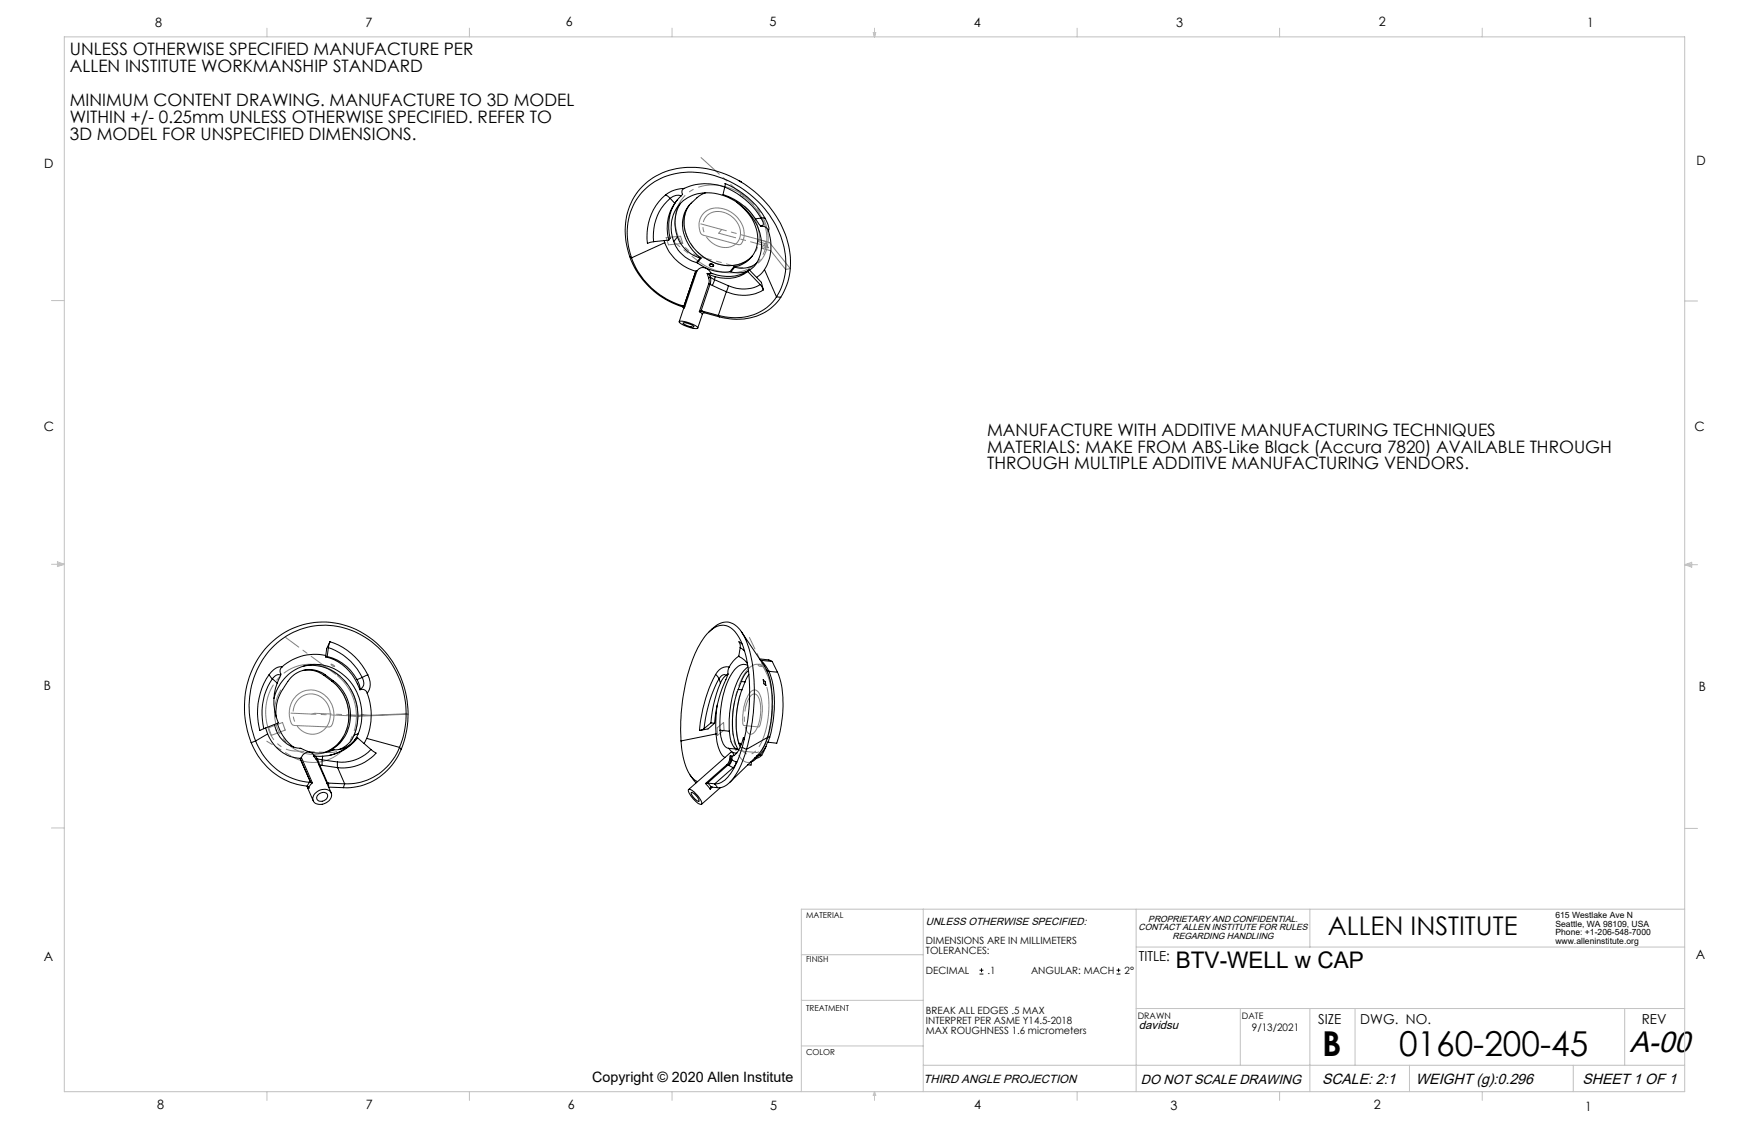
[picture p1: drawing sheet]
<svg xmlns="http://www.w3.org/2000/svg" width="432mm" height="279mm" viewBox="0 0 432 279" stroke-linecap="round" stroke-linejoin="round" font-family="sans-serif">
<g fill="none" stroke="#000" stroke-width=".25">
<path d="M164 59.4l.1 .5M164.1 59.9a11.6 11.6 0 0 0 7.7 7.1M164.1 59.9l-8.2 3.7M164.3 48.1a13.4 13.4 0 0 0-4.5 12l1.6-.4M164.3 48.1l1.2 .9M165.1 59.3l-3.7 .4M165.5 49a12.1 12.1 0 0 0-4.1 10.7M165.5 49l1.1 1.2M166.3 59.6a8.6 8.6 0 0 1 9.3-12 13.8 13.8 0 0 1 12.4 12.6 7.1 7.1 0 0 1-3 6.4M166.3 59.6a8.4 8.4 0 0 0 5.6 5.2M166.6 50.2a10.8 10.8 0 0 0-1.5 9.1M167.3 58.5a8.4 8.4 0 0 0 5.6 5.2"/>
<path d="M167.3 58.5l-1 1.1M167.3 49.2a10.7 10.7 0 0 0-1.8 9.6l-.4 .5M168 50.2a9.4 9.4 0 0 0-.7 8.3M168.2 48.3l-1.3-.1-1.4 .8M168.2 48.3l-1.6 1.9M168.9 46.5l-1.6 .2a7 7 0 0 0-3 1.4M168.9 46.5a.97 .97 0 0 0-.4 1.5l-.3 .3M170.2 50.6a9 9 0 0 0 1.8 11.4 10.3 10.3 0 0 0 12 2.6l1.7-1.4M174.2 47.6l-1.4 .6-2.2 2a7.9 7.9 0 0 0-.8 9.8l1.2 1.8 2.1 1.9M178.9 46.2a12.9 12.9 0 0 0-10 .3M178.9 46.2l.1-.9a20.1 20.1 0 0 1 9.9 8.6M178.9 46.2a18.9 18.9 0 0 1 9 7.6"/>
<path d="M178.9 46.2l-.4 1.8a15.1 15.1 0 0 1 8 6M181.9 49.9a12.9 12.9 0 0 1 4.8 6.5 7.1 7.1 0 0 1-5.5 9.5M182.4 44.6l.5 .2M182.9 44.8h-.1M182.9 44.8l.2 .2M186.5 54l1.4 1.8M187.9 55.8l.7 .1a1.6 1.6 0 0 1 1.1 1.1M187.9 53.8l1 .1M187.9 53.8l.6 1.5-.3 .4-.3 .1M187.9 53.8l-1.4 .2M188.9 53.9l.8 1.9v1.2M189.7 57a11.2 11.2 0 0 1-1 9.5"/>
<path d="M155.5 63.3a16.3 16.3 0 0 1 4.4-18.5 19.3 19.3 0 0 1 19.3-1.8 25.3 25.3 0 0 1 15.9 20.4 16.1 16.1 0 0 1-2.3 10M155.5 63.3a20.3 20.3 0 0 0 13.1 12.5M155.5 63.3l.4 .3M155.9 63.6a15.6 15.6 0 0 1 4.4-17.8 18.3 18.3 0 0 1 18-1.8 24.3 24.3 0 0 1 15.7 19.5 15.5 15.5 0 0 1-2.3 9.8M155.9 63.6a19.1 19.1 0 0 0 12.7 11.9M167.7 79.4a6.1 6.1 0 0 1 4.4 1.3l.2 .2a1.52 1.52 0 0 1-1.8 0l-1.9-.7zM168.6 75.5l.2 .1M168.6 75.5v.3M168.6 79.7a3.1 3.1 0 0 1 2.7 1 3.7 3.7 0 0 1-2.7-1zM168.6 75.8l.2 .1M168.8 75.9l-1.1 3.5M168.8 75.6l.2 .4"/>
<path d="M168.8 75.6h.1M169 76l-.2 .1M171.8 67h.1M171.8 67l-3 8.6M171.9 64.8l.3 .1M172.1 66.8a2 2 0 0 1 3.4 .6M172.1 66.8l-.3 .2M172.1 66.8l-3.1 9.2M172.2 64.9a10.8 10.8 0 0 0 8 2.1M172.6 76.9l.8 .6M172.9 63.7h.2M172.9 63.7l-1 1.1"/>
<path d="M173.1 76.8h.2M173.1 76.8l-.5 .1M173.1 63.7l-.9 1.2M173.3 76.8l.5 .4M173.3 76.8l4 1.1M173.5 77.4l-.1 .1M173.5 77.3l-1.2 3.7M173.8 77.2l-.4 .3M173.8 77.2l3.8 1M174.6 67.5l.3 1.1M174.6 67.5l.5 .2M174.9 68.6l.1 1.4"/>
<path d="M175 70l.3 .2M175 70l-2.4 6.9M175.1 67.7l1.5 .6M175.1 67.7l.3 .7M175.2 65.6a.43 .43 0 0 1 .5-.3 .43 .43 0 0 1 .3 .5M175.2 65.2a.56 .56 0 0 1 .9 .5 .52 .52 0 0 1-.7 .1 .52 .52 0 0 1-.2-.6zM175.3 70.2l-2.2 6.6M175.3 70.2l.6 .2M175.4 68.4l1 .6M175.4 68.4l.1 .9-.2 .9M175.4 68.4l-.5 .2M175.5 67.4l-.9 .1"/>
<path d="M175.9 70.4l3.4 1.6M175.9 65.2h-.4l-.4 .2M175.9 65.2l.3 .4M176.4 69l3.4 1.5M176.4 69l-.5 1.4M176.6 68.3l-.2 .7M177.3 77.9l.3 .3M179.3 72l-2 5.9M179.8 70.5l-.5 1.5M180.2 67l.2 .1M181.2 65.9l.2 .1M181.2 65.9l-1 1.1"/>
<path d="M181.4 66l-1 1.1M184.5 66.9a6.5 6.5 0 0 1-4.1 .2M184.6 67a8.7 8.7 0 0 1-8 1.3M184.6 67l3.1 3.2M185 66.6l3 3.1 .5 1.8M185 66.6a9.6 9.6 0 0 1-9.5 .8M185 66.6l-.4 .4M186.8 64.9a5.9 5.9 0 0 1-5.4 1.1M187.7 70.2a8.5 8.5 0 0 1-7.9 .3M187.7 70.2l.8 1.3M188.5 71.5a9.9 9.9 0 0 1-9.2 .5M188.7 66.5l-1 1.3-.9 .7"/>
<path d="M188.7 66.5l3 6.8M191.7 73.3a12.4 12.4 0 0 1-13.5 4.7l-.9-.1M191.7 73.3l1.1 .1M192.8 73.4a12.9 12.9 0 0 1-13.4 5.2l-1.8-.4M81.1 159.8a14.7 14.7 0 0 1 8.3 7.4M81.1 159.8l-.3 2.2M81.5 158.4a15.7 15.7 0 0 1 9.3 8.1M81.5 158.4l-.4 1.4M81.5 158.4l-.9 1.7-.2 2M175 156a5.5 5.5 0 0 1 5.1-2.4 6.8 6.8 0 0 1 4.1 4.4 41.8 41.8 0 0 1 1.4 21.1l-1.3 5.9M182.7 159.8l-.3 2.2a4.4 4.4 0 0 1 2.1 1.8M182.7 159.8l1.1 .9"/>
<path d="M183.1 156l6.2 9.4M183.2 159l-.8-.6 .3 .7v.7M65.6 179.7l.5 1.5M66.5 166.5a16.8 16.8 0 0 0-2.4 13.8l1-.5M66.5 166.5l.7 1M67.2 167.5a15.6 15.6 0 0 0-2.1 12.3M67.2 167.5l1.2 1.1M67.6 172.4a10.6 10.6 0 0 1 8.5-8.3 10.6 10.6 0 0 1 10.8 4.7 13 13 0 0 1 1.5 12.4M67.7 178.8a7.1 7.1 0 0 0 6.6 5.9 8.8 8.8 0 0 0 8 .4M68.4 168.6a13.1 13.1 0 0 0 .3 9.8l-3.6 1.4M68.5 178.5a10.6 10.6 0 0 0 4 5.9M69.3 166.7l-.9-.1-1.2 .9"/>
<path d="M69.3 166.7l-.9 1.9M69.6 164.6a3.5 3.5 0 0 0-3.1 1.9M69.6 164.6l-.5 .8 .2 1.3M74.7 165.5a6.7 6.7 0 0 1 5.3 1.2M75 164.4a11.8 11.8 0 0 1 13.3 11.1 12.7 12.7 0 0 1-.8 5.9M80 166.7l1.9 1.4M80.4 166.6a6.4 6.4 0 0 0-9.4 1.6l-1.2 2a10.2 10.2 0 0 0-1.6 6.9M80.4 166.6l1.9 1.4M80.4 166.6l-.4 .1M80.4 162.1a12.2 12.2 0 0 1 8.5 8.2M80.4 161.8a12 12 0 0 0-10.8 2.8M80.8 162a11.4 11.4 0 0 1 7.4 5.7"/>
<path d="M80.8 162l-.4 .1M81.9 168.1a10.4 10.4 0 0 1-.2 16.9l-1.7 .8M82.3 168a10.3 10.3 0 0 1-.4 17l-.5 .3 .9-.2M82.3 168l-.4 .1M88.2 167.7l.5 1.4 .2 1M88.9 170.3l.6-.2a1.29 1.29 0 0 1 1.2 1M88.9 170.1v.2M89.4 167.2a1.88 1.88 0 0 1-.5 2.9M89.4 167.2l-1.2 .5M90.7 171.1a15.2 15.2 0 0 1-.2 11.1M90.8 166.5a4.2 4.2 0 0 1-.1 4.6M90.8 166.5l-1.4 .7"/>
<path d="M173.8 179.8l-1.1 .5M175.5 178.4l.9 .1M175.5 178.4l-1.7 1.4M176.4 178.5l-1.6 1.4-2.1 .4M176.7 166.5a37 37 0 0 0-4 13.8M176.7 166.5l.8 1M177.1 174l-.4 4.6 .1 2.6M177.5 167.5a32.3 32.3 0 0 0-3.7 12.3M177.5 167.5l.4 1.1M177.9 168.6l-1 2.6-.8 2.8-.6 4.4M179.3 166.7l-.8-.1-1 .9M179.3 166.7l-.7 .7-.7 1.2"/>
<path d="M179.7 166.4v.1a33.2 33.2 0 0 0-3.3 12M179.7 166.4l-.4 .3M180.1 164.6a3.2 3.2 0 0 0-3.4 1.9M180.1 164.6l-.4 .8v1M182.2 170.2a21.2 21.2 0 0 0-.4 14l.4 .7-2.3-.2M182.2 170.2l1 .1M182.4 161.9a7.3 7.3 0 0 0-2.3 2.7M183 168.2l-.8 2M183 168.2l.9 .1M183.2 170.3a21.8 21.8 0 0 0-.6 13.7l.2 .4M183.9 168.3l-.7 2M184.6 164.3a2.69 2.69 0 0 0-3.5 1.4 24.2 24.2 0 0 0-3.3 14.5"/>
<path d="M184.7 164.6a10.7 10.7 0 0 0-3.6 6.3l-1 5.1v4.5M184.8 165.6a5.2 5.2 0 0 0-1.8 2.6M184.9 166.5l-1 1.8M187.5 162.6l2.3 .3 .8 .4M187.7 162.9l.1 .1M187.8 163h.1M187.9 163l1.1 1.3 .8 1.4M187.9 163l2.7 .3M188.4 167.7l.5 .6 .2 .9-.5-.4zM189.3 165.4a25.5 25.5 0 0 1 .6 15.1l-.4 1.5M189.3 165.4l.5 .3M189.8 165.7a25.1 25.1 0 0 1 .6 14.8l-.4 1.4"/>
<path d="M189.8 165.7h.1M189.8 165.7l2.1 .2M190.6 163.3l1.3 2.6M191.9 165.9a25.1 25.1 0 0 1 .7 14.7l-.8 2.8-2.2-.2M62 183.3a22.3 22.3 0 0 1 6.9-26.3 19.4 19.4 0 0 1 26.2 3.9 23.7 23.7 0 0 1 4 24.1M62 183.3a16.6 16.6 0 0 0 13.8 10.7M63.1 182.9a21.3 21.3 0 0 1 7.7-25.9 18.8 18.8 0 0 1 25.1 5.7 22.7 22.7 0 0 1 2.7 21.8M63.1 182.9a15.7 15.7 0 0 0 13.3 10.2M63.1 182.9l-1.1 .4M66.1 181.2a9.3 9.3 0 0 0 8 6M66.1 181.2l-3 1.7M74.1 187.2h.1"/>
<path d="M74.1 187.2l2.6 5.9M74.4 187l-.3 .2M74.4 187l2.7 6.2M75.8 194l1.5 3.7M75.8 194h.1M75.9 194l.3 .6M76.1 194.1l.1 .5M76.4 193.1h.3M76.4 193.1l-.6 .9M76.7 193.1h.1M76.7 193.1l.4 .1M77.1 193.2l-.7 .8-.2 .6"/>
<path d="M77.7 186.6a1.78 1.78 0 0 0-1.8-1 1.78 1.78 0 0 0-1.5 1.4M77.8 195.8a2.71 2.71 0 0 1 3.9-.3 2.36 2.36 0 0 1-2.5 3 1.56 1.56 0 0 1-1.8-.7 1.56 1.56 0 0 1 .4-2zM77.9 186.7l-.5-.1 .7 .9M77.9 186.7h1.8M77.9 186.7l.5 .6M78.1 187.5l.6 1.2M78.4 187.3l-.3 .2M78.4 187.3l.5 1.5M78.4 187.3l1.2 .2M78.5 196.3a1.4 1.4 0 0 1 2.4 0 1.51 1.51 0 0 1-1 1.4 1.51 1.51 0 0 1-1.7-.5v-.3zM78.7 188.7l.2 .1M78.7 188.7l2.1 4.7"/>
<path d="M78.9 188.8l2 4.5M78.9 188.8l.7 .1M79.6 188.9l3.8 .6M79.6 187.5v1.4M79.6 187.5l3.7 .6M79.7 186.7l-.1 .8M80.8 193.4l1 2.3M80.9 193.3l-.1 .1M81.1 193.3h-.2M81.1 193.3v.8M81.1 193.3l4 .2M81.1 194.3l3.7 .1"/>
<path d="M83.3 188.1l.1 1.4M83.4 189.5l1.7 4M85.1 193.5l-.3 .9M86.4 183.9a6.2 6.2 0 0 1-4.1 1.2M87.5 181.4a6.2 6.2 0 0 1-3.8 3.6M88.3 182.1l-.4 .1a11.5 11.5 0 0 1-6.5 4.2M88.3 182.1a11.6 11.6 0 0 1-8.6 4.6M88.3 182.1l3.3 2.9M88.4 181.2l-.9 1.5M88.4 181.2l-.9 .2M90.5 182.2l-.6 1.3M90.5 182.2l8.1 2.3"/>
<path d="M91.6 185l1.3 .9a11.1 11.1 0 0 1-9.5 3.6M91.6 185a9.8 9.8 0 0 1-8.3 3.1M98.6 184.5a13.9 13.9 0 0 1-13.5 9M98.6 184.5l.5 .5M99.1 185a14.8 14.8 0 0 1-14.3 9.4M168.1 182.9a46.9 46.9 0 0 1 4.5-23.7 9 9 0 0 1 5.2-4.8 4.3 4.3 0 0 1 4.3 2.4 26.9 26.9 0 0 1 3 14l-.1 3-.4 4-1.4 6.7M168.1 182.9a15.2 15.2 0 0 0 3 9.3l1.1 .7M169.9 194.9a1.43 1.43 0 0 1 1.7 .9l1.1 1.2a1.27 1.27 0 0 1 .4 1.5 5.3 5.3 0 0 1-3.2-3.6zM170.4 191.3l1.5 1.9M170.7 195.6a2.78 2.78 0 0 1 1.8 2.2 2.94 2.94 0 0 1-1.8-2.2zM174.2 193.4l1.1 1.4M174.6 193.3l-.4 .1"/>
<path d="M174.8 193.3h-.2M174.8 193.3l.8 1M174.8 193.3l1.7 .2M175.6 194.3l-.3 .5M175.6 194.3h.1M175.6 194.3l1.6 .1M175.9 194.3l-.6 .5M176.5 193.5l.7 .9M176.8 181.2a7.6 7.6 0 0 0 2.2 5.8M176.8 181.2l-8.7 1.7M177.8 180.2a5.2 5.2 0 0 0 1.8 4.4l.3 .1M177.8 180.2l2.3 .3"/>
<path d="M177.8 194.4l-4.6 4.1M179.5 188.7l.2 .1M179.5 188.7l-5.3 4.7M179.7 188.8l-5.1 4.5M179.7 188.8l.2 .1M179.9 184.7a2.09 2.09 0 0 0 2 1.2M179.9 188.9l1.1 .6M180.1 180.5a5.9 5.9 0 0 0 1.5 4.3l.5 .1M180.1 187.5l-.6 1.2M180.3 186.6l.2 .1M180.3 186.6l.4 .1M180.3 186.6l-.2 .9"/>
<path d="M180.4 187.3l.3 .2M180.4 187.3l-.2 .8-.5 .7M180.4 187.3l-.3 .2M180.5 186.7h.3M180.5 186.7l-.1 .6M180.7 187.5l1.1 .6M180.7 187.5l-.3 .8-.5 .6M180.8 186.7l-.1 .8M181 189.5l-4.5 4M181 189.5h.2M181.2 186.5a.64 .64 0 0 0-.8-.8l-10.4 9.2M181.8 188.1l-.3 .7-.5 .7"/>
<path d="M181.8 188.1h.1M182.4 183.4l.4 .1 .2 .3M183.2 184.5l-.2 .7a14 14 0 0 1-4.8 7.8l-.7 .4-1 .1M183.2 184.5l1.1 .5M183.5 182.1l-.3 1.1a6.4 6.4 0 0 1-2 3.3l-.4 .2M183.5 182.1l.2 .5M183.5 182.1l.3 .1M184.3 185a16.7 16.7 0 0 1-4.9 8.7l-1.1 .6-1.1 .1M185.5 188l-.1 .8h-.8M186.3 187.1h.5M186.8 187.1l-1.5 1M186.9 186.5l-6.7 6.6"/>
<path d="M187.5 186.4h.1M187.5 186.4l-.6 .1M187.5 186.4l-1.1 .7M187.5 186.4h.6M188.1 186.4l-.7 .5-.6 .2M189.1 184.3l-1.6 2.1M189.1 184.3l-1 2.1M189.5 182l-1 2.4-1.6 2.1M189.5 182l-5.2 3M189.6 183.2h-.1l-.4 1.1M190 181.9l-.5 .1M190 181.9l-.4 1.3"/>
<path d="M241.8 239.5h1M242.3 239v1M275.7 239.5h.9M276.2 239v1M241.8 240.4h1M275.7 240.4h.9"/>
</g>
<path d="M164.5 58.6l3.5-.3 .6 1.8-3.6 .3zM173.7 52.6a5.9 5.9 0 0 1 8.4 1.1 5.1 5.1 0 0 1 .7 6.6l-.5 .1-8.7-2.4a3.1 3.1 0 0 1-.8-3.7l.4-1zM182.8 47.9a.48 .48 0 0 1 .6 .1 .48 .48 0 0 1 0 .6l-.6-.3zM187.4 59.2l2.6 .7 5.1 6.4-1.1 .2-3.7-4.6-2.3-.7 .9-1.1-1.9-.5zM66.3 179.6l3.4-1.3 .7 1.9-3.4 1.3zM73.1 171.8a5.6 5.6 0 0 1 6-1 5.6 5.6 0 0 1 3.3 5v1.8a1.99 1.99 0 0 1-1 1.8l-8.8-.4a1.46 1.46 0 0 1-1-1.6 6.1 6.1 0 0 1 1.5-5.6zM81.7 164l.9 .4a.7 .7 0 0 1-.9-.4zM86.1 176.7h2.3l1-.3 2.3 .1 9.1-.2-12.1 .5zM177.1 179.6l1.5-1.3 .2 1.9-1.7 1.3zM185.3 170.8a1.28 1.28 0 0 1 1.3-.5 1.28 1.28 0 0 1 1 1.1 11.5 11.5 0 0 1-.2 8l-3.8-.4a8.3 8.3 0 0 1 .2-5l.5-1.5zM187.2 164a.53 .53 0 0 1 .6 0 .53 .53 0 0 1 .2 .5l-.6-.1z" fill="none" stroke="#808080" stroke-width=".25"/>
<path d="M69.4 170.2a10.4 10.4 0 0 0 7.7 16 9.4 9.4 0 0 0 8.7-12.3 10.5 10.5 0 0 0-3.9-5.8M182.5 186.6a2.46 2.46 0 0 0 2.1 1.6 2.46 2.46 0 0 0 2.4-1.3 22.6 22.6 0 0 0 3.6-13.7 17.2 17.2 0 0 0-1.2-6.7" fill="none" stroke="#808080" stroke-width=".25" stroke-dasharray="15.2 1.3 1.3 1.3" stroke-dashoffset="3.7" stroke-linecap="butt"/>
<path d="M87.4 181.6a12.8 12.8 0 0 0-10-17.6 11.3 11.3 0 0 0-11.8 12.8l.3 2 .6 1.9" fill="none" stroke="#808080" stroke-width=".25" stroke-dasharray="15.2 1.3 1.3 1.3" stroke-dashoffset="3.1" stroke-linecap="butt"/>
<path d="M167.3 58a8.8 8.8 0 0 0 5.9 5.5M66.5 180.7a7.2 7.2 0 0 0 6.2 4.7" fill="none" stroke="#808080" stroke-width=".25" stroke-dasharray="15.2 1.3 1.3 1.3" stroke-dashoffset="13" stroke-linecap="butt"/>
<path d="M81.3 175a4.6 4.6 0 0 0-5.6-3.6 4.6 4.6 0 0 0-3.2 6 4.5 4.5 0 0 0 4.3 3.8 4.5 4.5 0 0 0 4.6-3.4l.1-1.6-.2-1.2" fill="none" stroke="#808080" stroke-width=".25" stroke-dasharray="15.2 1.3 1.3 1.3" stroke-dashoffset="2.1" stroke-linecap="butt"/>
<path d="M87.4 181.6a6.4 6.4 0 0 1-6.2 4.1" fill="none" stroke="#808080" stroke-width=".25" stroke-dasharray="15.2 1.3 1.3 1.3" stroke-dashoffset="13.2" stroke-linecap="butt"/>
<path d="M71.8 186.6a10.6 10.6 0 0 0 16.1-8.5 12.9 12.9 0 0 0-5-11.6" fill="none" stroke="#808080" stroke-width=".25" stroke-dasharray="15.2 1.3 1.3 1.3" stroke-dashoffset="-.4" stroke-linecap="butt"/>
<path d="M183.2 170.2a21 21 0 0 0-.4 14.2 2.13 2.13 0 0 0 3.1 1.5 11.3 11.3 0 0 0 3.5-7.2 19.3 19.3 0 0 0-.6-10.6" fill="none" stroke="#808080" stroke-width=".25" stroke-dasharray="15.2 1.3 1.3 1.3" stroke-dashoffset="-1.6" stroke-linecap="butt"/>
<path d="M189.7 181.6a25.3 25.3 0 0 0-.2-15.4 2.75 2.75 0 0 0-3.4-2.1 9.4 9.4 0 0 0-4 6 30.1 30.1 0 0 0-1.2 10.6" fill="none" stroke="#808080" stroke-width=".25" stroke-dasharray="15.2 1.3 1.3 1.3" stroke-dashoffset="7.6" stroke-linecap="butt"/>
<path d="M180.9 180.7a5.3 5.3 0 0 0 1.8 4.6l.3 .1M189.7 181.6a5.3 5.3 0 0 1-2.8 4.1h-.3" fill="none" stroke="#808080" stroke-width=".25" stroke-dasharray="15.2 1.3 1.3 1.3" stroke-dashoffset="14.4" stroke-linecap="butt"/>
<path d="M187.8 175a4 4 0 0 0-1.4-3.7 2.13 2.13 0 0 0-1.9 1.9 9.5 9.5 0 0 0 .1 7.6 1.15 1.15 0 0 0 2-.5 10.3 10.3 0 0 0 1.2-5.3" fill="none" stroke="#808080" stroke-width=".25" stroke-dasharray="15.2 1.3 1.3 1.3" stroke-dashoffset="5.7" stroke-linecap="butt"/>
<path d="M171 49.7a8.2 8.2 0 0 0-.2 10.8 10.8 10.8 0 0 0 12.7 4.3 7.4 7.4 0 0 0 2.9-10.5l-1.1-1.9-1.5-1.6" fill="none" stroke="#808080" stroke-width=".25" stroke-dasharray="15.2 1.3 1.3 1.3" stroke-dashoffset="5.2" stroke-linecap="butt"/>
<path d="M188.3 63.7a11.1 11.1 0 0 0-2.2-13.3 13.1 13.1 0 0 0-14.5-3.9 8.9 8.9 0 0 0-4.3 11.5" fill="none" stroke="#808080" stroke-width=".25" stroke-dasharray="15.2 1.3 1.3 1.3" stroke-dashoffset="4.7" stroke-linecap="butt"/>
<path d="M182.7 56.6a5.5 5.5 0 0 0-7.7-3.8 4.2 4.2 0 0 0 .2 6.6 4.6 4.6 0 0 0 7.1 .1l.5-1.3-.1-1.6" fill="none" stroke="#808080" stroke-width=".25" stroke-dasharray="15.2 1.3 1.3 1.3" stroke-dashoffset="2.9" stroke-linecap="butt"/>
<path d="M188.3 63.7a5.8 5.8 0 0 1-6.6 2.1" fill="none" stroke="#808080" stroke-width=".25" stroke-dasharray="15.2 1.3 1.3 1.3" stroke-dashoffset="13.5" stroke-linecap="butt"/>
<path d="M172.2 64.3a11.7 11.7 0 0 0 13.6 1.4 9.2 9.2 0 0 0 2.1-12.3l-1.3-2-1.7-1.8" fill="none" stroke="#808080" stroke-width=".25" stroke-dasharray="15.2 1.3 1.3 1.3" stroke-dashoffset=".6" stroke-linecap="butt"/>
<g fill="none" stroke="#c0c0c0" stroke-width=".25">
<path d="M15.9 9.1h400v260.4h-400zM65.9 6.9v2.2M115.9 6.9v2.2M165.9 6.9v2.2M215.6 8h.6l-.3 1.1zM215.7 8l.2 1.1M215.9 6.9v2.2M216 8l-.1 1.1M265.9 6.9v2.2M315.9 6.9v2.2M365.9 6.9v2.2M12.7 74.2h3.2"/>
<path d="M415.9 74.3h3.2M12.7 139.3h3.2M14.2 139.1l1.7 .2M14.2 138.7l1.7 .6-1.7 .5zM15.9 139.3l-1.7 .3M415.9 139.4h3.2M415.9 139.4l1.8-.6v1.2zM415.9 139.4l1.8 .3M417.7 139.2l-1.8 .2M12.7 204.4h3.2M415.9 204.5h3.2M197.8 235.7h30.1"/>
<path d="M227.9 224.4v45.1M280.5 224.4v45.1M280.5 233.8h135.4M323.4 224.4v9.4M415.9 224.4h-218.1v45.1M197.8 246.9h30.1M197.8 258.2h30.1M280.5 248.9h135.4M306.2 248.9v14M323.4 248.9v20.6M334.5 248.9v14M401.1 248.9v14"/>
<path d="M65.9 269.5v2.1M115.9 269.5v2.1M165.9 269.5v2.1M215.9 269.5v2.1M215.9 269.5l.3 .8h-.6zM227.9 262.9h188M265.9 269.5v2.1M315.9 269.5v2.1M348 262.9v6.6M365.9 269.5v2.1M388.4 262.9v6.6"/>
</g>
<path d="M81.2 185.7l-8.5-.3" fill="none" stroke="#808080" stroke-width=".25" stroke-dasharray="15.2 1.3 1.3 1.3" stroke-dashoffset="12.9"/>
<path d="M65.9 182.9l5.9 3.7" fill="none" stroke="#808080" stroke-width=".25" stroke-dasharray="15.2 1.3 1.3 1.3" stroke-dashoffset="13.6"/>
<path d="M82.9 166.5l-12.4-9.2" fill="none" stroke="#808080" stroke-width=".25" stroke-dasharray="15.2 1.3 1.3 1.3" stroke-dashoffset="7.7"/>
<path d="M88 176.7l-16.2-.7" fill="none" stroke="#808080" stroke-width=".25" stroke-dasharray="15.2 1.3 1.3 1.3" stroke-dashoffset="9.1"/>
<path d="M177.4 57.6l.8-1M188.8 60.9l-.3 .5M188.9 60.1l.9 1.1M188.9 60.1l.4-.5M189.8 61.2l-1-.3M77.7 176.1l-.7 .1M88.4 176.6h1.9M88.4 176.6l-.4 .1M89.4 176.5l.4-.1M90.3 176.6l-.9-.1M186.6 185.7l-3.6-.3" fill="none" stroke="#808080" stroke-width=".25" stroke-dasharray="15.2 1.3 1.3 1.3"/>
<path d="M89.7 176.6l-12-.5" fill="none" stroke="#808080" stroke-width=".25" stroke-dasharray="15.2 1.3 1.3 1.3" stroke-dashoffset="11.2"/>
<path d="M180.3 182.9l2.2 3.7" fill="none" stroke="#808080" stroke-width=".25" stroke-dasharray="15.2 1.3 1.3 1.3" stroke-dashoffset="15"/>
<path d="M189.4 166.5l-4.4-9.2" fill="none" stroke="#808080" stroke-width=".25" stroke-dasharray="15.2 1.3 1.3 1.3" stroke-dashoffset="12.1"/>
<path d="M181.7 65.8l-8.5-2.3" fill="none" stroke="#808080" stroke-width=".25" stroke-dasharray="15.2 1.3 1.3 1.3" stroke-dashoffset="12.7"/>
<path d="M166.5 59.8l5.7 4.5" fill="none" stroke="#808080" stroke-width=".25" stroke-dasharray="15.2 1.3 1.3 1.3" stroke-dashoffset="13.5"/>
<path d="M184.9 49.6l-11.8-10.7" fill="none" stroke="#808080" stroke-width=".25" stroke-dasharray="15.2 1.3 1.3 1.3" stroke-dashoffset="9.2"/>
<path d="M189.3 59.6l-16.3-4.3" fill="none" stroke="#808080" stroke-width=".25" stroke-dasharray="15.2 1.3 1.3 1.3" stroke-dashoffset="8.7"/>
<path d="M189.5 60.8l-12.1-3.2" fill="none" stroke="#808080" stroke-width=".25" stroke-dasharray="15.2 1.3 1.3 1.3" stroke-dashoffset="10.9"/>
<g font-size="8.5">
<text x="326.4" y="260.6">B</text>
<text x="345.4" y="260.6">0160-200-45</text>
</g>
<text font-size="7.3" x="402.4" y="259.8">A-00</text>
<text font-size="6.3" x="327.8" y="230.9">ALLEN INSTITUTE</text>
<text font-size="5.6" x="290.3" y="238.9">BTV-WELL w CAP</text>
<g font-size="4.2">
<text x="17.2" y="13.6">UNLESS OTHERWISE SPECIFIED MANUFACTURE PER</text>
<text x="17.2" y="17.8">ALLEN INSTITUTE WORKMANSHIP STANDARD</text>
<text x="17.2" y="26.2">MINIMUM CONTENT DRAWING. MANUFACTURE TO 3D MODEL</text>
<text x="17.2" y="30.3">WITHIN +/- 0.25mm UNLESS OTHERWISE SPECIFIED. REFER TO</text>
<text x="17.2" y="34.5">3D MODEL FOR UNSPECIFIED DIMENSIONS.</text>
<text x="243.7" y="107.5">MANUFACTURE WITH ADDITIVE MANUFACTURING TECHNIQUES</text>
<text x="243.7" y="111.7">MATERIALS: MAKE FROM ABS-Like Black (Accura 7820) AVAILABLE THROUGH</text>
<text x="243.7" y="115.9">THROUGH MULTIPLE ADDITIVE MANUFACTURING VENDORS.</text>
</g>
<g font-size="3.7">
<text x="326.4" y="267.5">SCALE: 2:1</text>
<text x="349.6" y="267.5">WEIGHT (g):0.296</text>
<text x="390.7" y="267.5">SHEET 1 OF 1</text>
</g>
<text font-size="3.5" x="146.2" y="267.1">Copyright © 2020 Allen Institute</text>
<g font-size="3.4">
<text x="281.1" y="237.1">TITLE:</text>
<text x="325.5" y="252.8">SIZE</text>
<text x="335.8" y="252.8">DWG. NO.</text>
<text x="405.3" y="252.8">REV</text>
</g>
<text font-size="3.3" x="281.7" y="267.5">DO NOT SCALE DRAWING</text>
<g font-size="3.2">
<text x="38.3" y="6.7">8</text>
<text x="90.2" y="6.7">7</text>
<text x="139.7" y="6.5">6</text>
<text x="190" y="6.5">5</text>
<text x="240.4" y="6.5">4</text>
<text x="290.4" y="6.7">3</text>
<text x="340.4" y="6.5">2</text>
<text x="391.9" y="6.7">1</text>
<text x="10.9" y="41.6">D</text>
<text x="418.9" y="40.7">D</text>
<text x="10.9" y="106.3">C</text>
<text x="418.4" y="106.4">C</text>
<text x="10.8" y="170.2">B</text>
<text x="419.4" y="170.6">B</text>
<text x="10.8" y="237.2">A</text>
<text x="418.6" y="236.8">A</text>
<text x="38.8" y="273.8">8</text>
<text x="90.4" y="273.8">7</text>
<text x="140.2" y="273.8">6</text>
<text x="190.1" y="273.9">5</text>
<text x="240.5" y="273.8">4</text>
<text x="289" y="273.9">3</text>
<text x="339.1" y="273.8">2</text>
<text x="391.4" y="274.1">1</text>
</g>
<g font-size="2.9">
<text x="281.2" y="254.1">davidsu</text>
<text x="228" y="267.2">THIRD ANGLE PROJECTION</text>
</g>
<text font-size="2.6" x="228.6" y="228.3">UNLESS OTHERWISE SPECIFIED:</text>
<g font-size="2.5">
<text x="228.6" y="233">DIMENSIONS ARE IN MILLIMETERS</text>
<text x="228.6" y="235.5">TOLERANCES:</text>
<text x="228.6" y="240.4">DECIMAL</text>
<text x="243.8" y="240.4">.1</text>
<text x="254.5" y="240.4">ANGULAR: MACH</text>
<text x="277.6" y="240.4">2°</text>
<text x="228.6" y="250.3">BREAK ALL EDGES .5 MAX</text>
<text x="228.6" y="252.7">INTERPRET PER ASME Y14.5-2018</text>
<text x="228.6" y="255.2">MAX ROUGHNESS 1.6 micrometers</text>
<text x="309.1" y="254.6">9/13/2021</text>
</g>
<g font-size="2.2">
<text x="283.5" y="227.5">PROPRIETARY AND CONFIDENTIAL.</text>
<text x="281.1" y="229.6">CONTACT ALLEN INSTITUTE FOR RULES</text>
<text x="289.5" y="231.7">REGARDING HANDLIING</text>
<text x="280.9" y="251.4">DRAWN</text>
<text x="306.6" y="251.4">DATE</text>
</g>
<g font-size="2.1">
<text x="384" y="226.7">615 Westlake Ave N</text>
<text x="384" y="228.8">Seattle, WA 98109, USA</text>
<text x="384" y="230.9">Phone: +1-206-548-7000</text>
<text x="384" y="233">www.alleninstitute.org</text>
</g>
<g font-size="2">
<text x="199" y="226.5">MATERIAL</text>
<text x="199" y="237.5">FINISH</text>
<text x="199" y="249.5">TREATMENT</text>
<text x="199" y="260.5">COLOR</text>
</g>
</svg>
